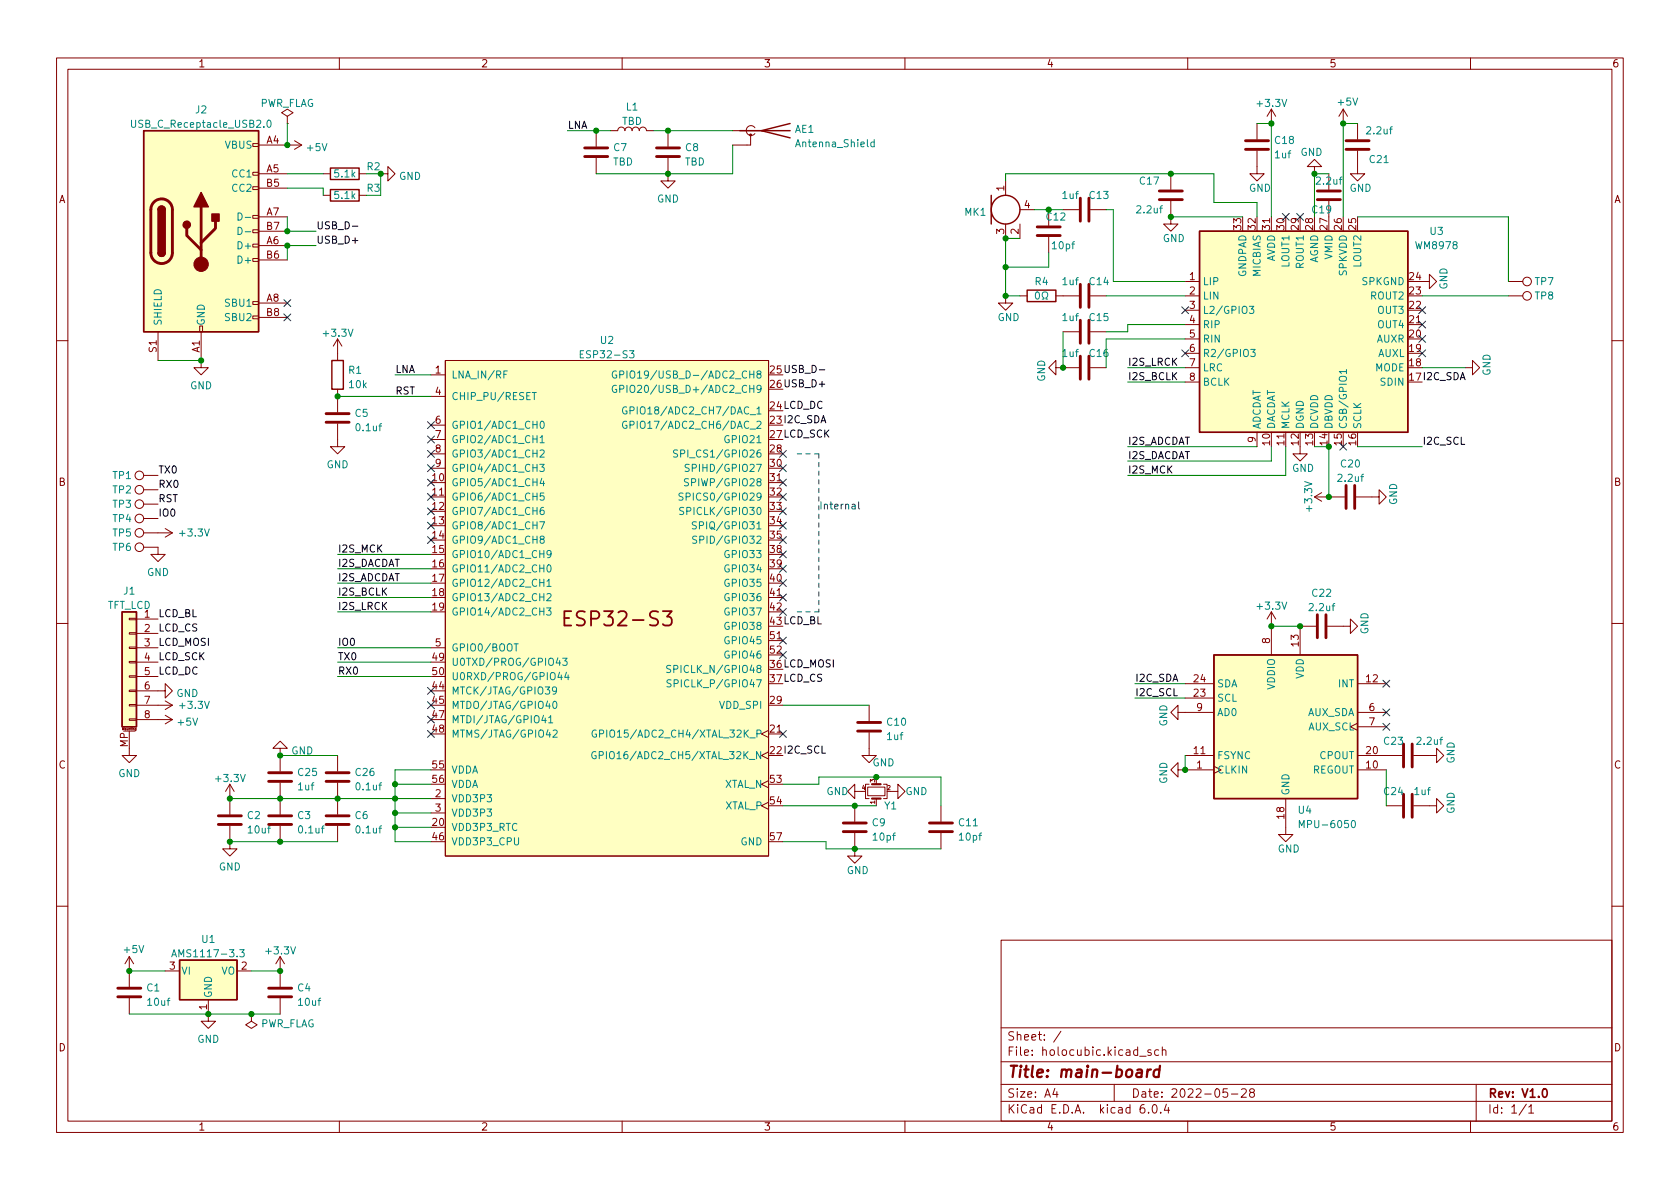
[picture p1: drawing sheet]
<svg xmlns="http://www.w3.org/2000/svg" width="297mm" height="210mm" viewBox="0 0 297 210" stroke-linecap="round" stroke-linejoin="round" font-family="sans-serif">
<g fill="none" stroke="#840000" stroke-width=".18">
<path d="M10 10.2h277v190.1h-277zM12 12.2h273v186.1h-273zM60 10.2v2M110 10.2v2M160 10.2v2M210 10.2v2M224.8 19.3v2.5M224.8 19.3l-.8 1.3M224.8 19.3l.8 1.3M237.5 19.3l-.8 1.3M237.5 19.3v2.5M237.5 19.3l.8 1.3"/>
<path d="M260 10.2v2M44.7 38.1h1v.5h-1zM44.7 33h1v.5h-1zM44.7 30.5h1v.5h-1zM44.7 25.4h1v.5h-1zM45.7 25.6h7.6M45.7 30.7h5.1M45.7 38.3h5.1M45.7 33.3h5.1M50.8 20.6l1-.7-1-.6-1 .6 1 .7v1.2M50.8 21.8h.1M52.1 24.9l1.2 .7"/>
<path d="M53.3 25.6l-1.2 .8M57.1 34.5h1.3M57.1 30.7h1.3M63.5 34.5h1.3M63.5 30.7h1.3M67.3 30.7h1.3v-1.2l1.2 1.2-1.2 1.3v-1.3M105.4 23.1v2.8M105.4 27.9v2.8M107.9 23.1h1.3a.64 .64 0 0 1 .7-.6 .64 .64 0 0 1 .6 .6 .64 .64 0 0 1 .6-.6 .64 .64 0 0 1 .7 .6 .64 .64 0 0 1 .6-.6 .64 .64 0 0 1 .6 .6 .64 .64 0 0 1 .7-.6 .64 .64 0 0 1 .6 .6h1.3M118.1 27.9v4.1h1.3l-1.3 1.3-1.3-1.3h1.3M118.1 23.1v2.8M129.5 23.1h5.1"/>
<path d="M132.7 23.9v1.7h-3.2M133.5 22.6a.85 .85 0 0 0-1.3-.1 .85 .85 0 0 0 0 1.2 .85 .85 0 0 0 1.3-.1M177.8 32v2.5M177.8 39.6v2.6M180.3 37.1h2.6M180.3 39.6v2.6M185.4 37.1v2.8M188 37.1h2.8M192.8 37.1h2.8M207 35.6v4h1.3l-1.3 1.3-1.3-1.3h1.3M207 30.7v2.8M222.2 26.7v4h1.3l-1.3 1.3-1.2-1.3h1.2"/>
<path d="M222.2 21.8v2.8M224.8 38.3v2.6M232.4 29.5h1.3l-1.3-1.3-1.3 1.3h1.3v1.2M234.9 30.7v2.8M234.9 35.6v2.7M240 26.7v4h1.3l-1.3 1.3-1.2-1.3h1.2M240 21.8v2.8M27.9 58.7v5M35.3 57.7h.5v1h-.5zM35.6 58.7v6.3h1.2l-1.2 1.3-1.3-1.3h1.3M44.7 55.9h1v.5h-1zM44.7 53.3h1v.5h-1z"/>
<path d="M44.7 45.7h1v.5h-1zM44.7 43.2h1v.5h-1zM44.7 40.6h1v.5h-1zM45.7 43.4h5.1M45.7 53.6h5.1M45.7 46h5.1M45.7 40.9h5.1M45.7 56.1h5.1M59.7 59.9v3.8M59.7 59.9l-.8 1.3M59.7 59.9l.8 1.3M177.8 52.3v1.3h1.3l-1.3 1.3-1.3-1.3h1.3"/>
<path d="M180.3 52.3h1.3M185.4 41.9v2.8M186.7 52.3h4.1M188 58.7h2.8M192.8 52.3h2.8M192.8 58.7h2.8M209.5 52.3h2.6M209.5 49.8h2.6M209.5 57.4h2.6M209.5 54.9h2.6M209.5 59.9h2.6M248.9 57.4h2.6"/>
<path d="M251.5 49.8h1.2v-1.3l1.3 1.3-1.3 1.2v-1.2M266.7 52.3h2.5M266.7 49.8h2.5M10 60.2h2M59.7 74.9v4.1h1.3l-1.3 1.3-1.3-1.3h1.3M59.7 68.8v4.1M76.2 66.3h2.5M76.2 70.1h2.5M76.2 75.2h2.5M76.2 77.7h2.5M78.7 63.7h57.2v87.7h-57.2zM186.7 65v-1.3l-1.3 1.3 1.3 1.3v-1.3h4.1"/>
<path d="M192.8 65h2.8M209.5 65h2.6M209.5 62.5h2.6M209.5 67.6h2.6M222.2 76.4v2.6M227.3 76.4v2.6M229.9 79v1.3h1.2l-1.2 1.2-1.3-1.2h1.3M259.1 65h1.2v-1.3l1.3 1.3-1.3 1.3v-1.3M285 60.2h2M25.4 96.8h2.5v1.2h1.3l-1.3 1.3-1.2-1.3h1.2M25.4 91.7h2.5M25.4 89.1h2.5"/>
<path d="M25.4 94.2h5.1M25.4 84.1h2.5M25.4 86.6h2.5M29.2 93.5l1.3 .7M30.5 94.2l-1.3 .8M76.2 87.9h2.5M76.2 80.3h2.5M76.2 82.8h2.5M135.9 85.3h2.5M232.4 87.9h5.3M232.4 87.9l1.3 .7M233.7 87.1l-1.3 .8"/>
<path d="M239.8 87.9h4v-1.3l1.3 1.3-1.3 1.2v-1.2M10 110.2h2M22.9 119.5h1.2v.3h-1.2zM22.9 117h1.2v.2h-1.2zM22.9 114.4h1.2v.3h-1.2zM22.9 111.9h1.2v.2h-1.2zM22.9 109.3h1.2v.3h-1.2zM24.1 114.5h3.8M24.1 109.5h3.8M24.1 112h3.8M24.1 117.1h3.8M24.1 119.6h3.8"/>
<path d="M76.2 114.5h2.5M135.9 105.7h2.5M135.9 113.3h2.5M224.8 108.2v7.6M224.8 108.2l-.8 1.3M224.8 108.2l.8 1.3M232.7 110.7h-2.8v5.1M234.7 110.7h4.1v-1.2l1.2 1.2-1.2 1.3v-1.3M285 110.2h2M21.8 129.3h2.1M22.9 127.1h1.2v.3h-1.2zM22.9 124.6h1.2v.2h-1.2z"/>
<path d="M22.9 122h1.2v.3h-1.2zM22.9 129.3v4.3h1.2l-1.2 1.3-1.3-1.3h1.3M24 128.8v.3l-.1 .1M24 128.8l-.1 .1v.2h.1M24.1 122.2h5.1v-1.3l1.3 1.3-1.3 1.2v-1.2M24.1 124.7h6.4M24.1 127.2h6.4M29.2 123.9l1.3 .8M29.2 126.5l1.3 .7M30.5 124.7l-1.3 .8M30.5 127.2l-1.3 .8M40.6 138.7l-.7 1.2"/>
<path d="M40.6 138.7v5.3M40.6 138.7l.8 1.2M49.5 132.3h1.3l-1.3-1.2-1.2 1.2h1.2v4.1M49.5 138.4v5.6M59.7 133.6v2.8M59.7 138.4v5.6M135.9 129.2l-1.3 .6 1.3 .6M135.9 133l-1.3 .6 1.3 .6M135.9 138l-1.3 .7 1.3 .6M135.9 129.8h2.5M151.1 139.9v-1.2l-1.2 1.2 1.2 1.3v-1.3h1.3M153.4 139.2h3.1v1.5h-3.1z"/>
<path d="M153.7 138.7h-.7v2.5h.7M153.7 129.5v4.1h1.2l-1.2 1.3-1.3-1.3h1.3M153.7 124.7v2.8M154.9 137.4v1.3M156.2 138.7h.6v2.5h-.6M157.5 139.9h1.2v-1.2l1.3 1.2-1.3 1.3v-1.3M208.3 136.1v-1.2l-1.3 1.2 1.3 1.3v-1.3h6.3M208.3 126v-1.3l-1.3 1.3 1.3 1.2v-1.2h6.3M209.5 133.6h5.1M209.5 120.9h5.1M209.5 123.4h5.1M240 127.9l-1.2 .6 1.2 .7"/>
<path d="M240 133.6h7.9M240 136.1h5.1M240 120.9h5.1M240 126h5.1M240 128.5h5.1M249.9 133.6h4.1v-1.3l1.3 1.3-1.3 1.3v-1.3M40.6 146v4.1h1.3l-1.3 1.3-1.2-1.3h1.2M49.5 146v2.8M59.7 146v2.8M76.2 141.2h2.5M76.2 143.8h2.5M135.9 141.9l-1.3 .6 1.3 .6"/>
<path d="M151.1 147.3v4.1h1.3l-1.3 1.2-1.2-1.2h1.2M151.1 142.5v2.8M154.9 141.2v1.3M166.4 142.5v2.8M166.4 147.3v2.8M227.3 141.2v6.4h1.3l-1.3 1.2-1.2-1.2h1.2M245.1 142.5h2.8M249.9 142.5h4.1v-1.3l1.3 1.3-1.3 1.3v-1.3M10 160.2h2M22.9 169.2v5.3M22.9 176.5v2.8M22.9 169.2l-.8 1.2"/>
<path d="M22.9 169.2l.7 1.2M29.2 171.7h2.5M36.8 176.8v3.8h1.3l-1.3 1.3-1.2-1.3h1.2M41.9 171.7h2.5M44.4 179.3v1.3l1.1 .6-1.1 .7-1-.7 1-.6M44.4 179.3h.1M49.5 169.2l-.7 1.2M49.5 169.2v5.3M49.5 176.5v2.8M49.5 169.2l.8 1.2M177 166.3h108v32h-108zM285 160.2h2"/>
<path d="M60 198.3v2M110 198.3v2M160 198.3v2M177 194.8h108M177 191.8h108M177 187.8h108M177 181.8h108M186.5 192.5l-.4 1h1M186.9 193v1M187.6 182.4l-1.3 1.9M197 191.8v3M201.5 186.8h1.1"/>
<path d="M202.3 195.3a.59 .59 0 0 0-.7 .7v.5l.1 .3h.4l.3-.1v-.5l-.1-.2-.4-.1-.3 .3M203.1 196.7v.1M203.5 185.7l-.4-.1-.2 .2 .1 .3 .5 .1v.4h-.6M203.9 195.4l.2-.1a.81 .81 0 0 1 .6 .7 .81 .81 0 0 1-.3 .8h-.2a.81 .81 0 0 1-.6-.6 .81 .81 0 0 1 .3-.8zM204.9 185.7l-.5-.1-.3 .3v.4l.2 .3h.6M205.2 196.7v.1M205.5 185.8l.2-.2 .4 .1v.9M205.5 185.1v1.5M206.2 195.3l-.3 1h.9M206.6 195.8v1M210 198.3v2M217 192.5h-.7l-.1 .7 .2-.1 .5 .1 .2 .2-.1 .5-.2 .1-.6-.1"/>
<path d="M217.7 193.5h1.2M219.5 192.7l.6-.2 .2 .2 .1 .3-1 1h1M221.2 193.2l-.3-.3 .1-.2 .2-.2 .4 .1 .2 .2-.1 .2-.6 .2-.2 .3 .1 .4 .2 .1h.4l.2-.3-.1-.4-.2-.1M260 198.3v2M261 191.8v6.5M269.9 195.3l-1.3 1.9M270.3 195.8l.4-.5v1.5M270.3 196.8h.9"/>
<circle cx="270" cy="49.8" r=".76"/>
<circle cx="270" cy="52.3" r=".76"/>
<circle cx="24.6" cy="89.1" r=".76"/>
<circle cx="24.6" cy="91.7" r=".76"/>
<circle cx="24.6" cy="96.8" r=".76"/>
<circle cx="24.6" cy="86.6" r=".76"/>
<circle cx="24.6" cy="94.2" r=".76"/>
<circle cx="24.6" cy="84.1" r=".76"/>
</g>
<path d="M272.9 192.6l.2-.1a.8 .8 0 0 1 .5 .8 .8 .8 0 0 1-.5 .7 1 1 0 0 1-.2-1.4z" fill="none" stroke="#840000" stroke-width=".3"/>
<path d="M201.1 189.2l.2-.1 .6 .1-.1 1.3M201.9 189.6l-.7 .1a.4 .4 0 0 0-.3 .3 .4 .4 0 0 0 .2 .5l.7-.1M202.9 189.1l-.1 1.4M203.5 189.1l-.4 .1-.2 .3M205 189.2a.66 .66 0 0 0-1 .3l-.1 .6 .2 .3 .2 .1 .6-.1M205.1 188.5l-.3 2" fill="none" stroke="#840000" stroke-width=".4"/>
<g fill="none" stroke="#840000" stroke-width=".51">
<path d="M27.2 35.7a1.91 1.91 0 0 1 2.1-.4 1.91 1.91 0 0 1 1.2 1.8v7.6a1.91 1.91 0 0 1-1.9 1.9 1.91 1.91 0 0 1-1.9-1.9v-7.8l.1-.6zM35.6 36.6v10.1M38.1 39.1v1.3l-2.5 2.5M103.4 27.7h4M103.4 26.2h4M116.1 27.7h4M116.1 26.2h4M191 35v4.1M192.5 35v4.1M205 35.3h4M205 33.8h4M220.2 26.4h4.1"/>
<path d="M220.2 24.9h4.1M232.9 35.3h4.1M232.9 33.8h4.1M238 26.4h4.1M238 24.9h4.1M33 40.4v1.3l2.6 2.5M183.4 40.1h4.1M183.4 41.7h4.1M191 50.3v4.1M191 56.6v4.1M192.5 50.3v4.1M192.5 56.6v4.1"/>
<path d="M57.7 74.7h4M57.7 73.1h4M191 63v4.1M192.5 63v4.1M238 85.8v4.1M239.5 85.8v4.1M232.9 108.7v4.1M234.4 108.7v4.1M47.5 138.2h4.1M47.5 136.6h4.1M57.7 138.2h4M57.7 136.6h4"/>
<path d="M151.6 129.3h4.1M151.6 127.8h4.1M248.2 131.6v4M249.7 131.6v4M38.6 145.8h4.1M38.6 144.3h4.1M47.5 145.8h4.1M47.5 144.3h4.1M57.7 145.8h4M57.7 144.3h4M149.1 147.1h4.1M149.1 145.5h4.1"/>
<path d="M164.3 147.1h4.1M164.3 145.5h4.1M248.2 140.5v4M249.7 140.5v4M20.8 176.3h4.1M20.8 174.7h4.1M47.5 176.3h4.1M47.5 174.7h4.1"/>
</g>
<g fill="none" stroke="#840000" stroke-width=".25">
<path d="M25.4 23.1h20.3v35.6h-20.3zM27.9 37.1a.64 .64 0 0 1 .7-.7 .64 .64 0 0 1 .6 .7M58.4 33.5h5.1v2.1h-5.1zM58.4 29.7h5.1v2h-5.1zM130.8 23.1h8.9M139.7 21.8l-5.1 1.3 5.1 1.3M175.3 34.5v5.1M27.9 44.7a.64 .64 0 0 0 .7 .6 .64 .64 0 0 0 .6-.6M181.6 51.3h5.1v2h-5.1zM212.1 40.9h36.8v35.5h-36.8zM58.7 63.7h2v5.1h-2zM21.6 108.2h2.5v20.3h-2.5z"/>
<path d="M214.6 115.8h25.4v25.4h-25.4zM31.7 169.8h10.2v7h-10.2z"/>
<circle cx="177.8" cy="37.1" r="2.54"/>
</g>
<g fill="none" stroke="#008484" stroke-width=".18">
<path d="M23.3 21.2v1.1l.2 .2h.2l.3-.2v-1.1M42.1 37.7a.64 .64 0 0 1 .7 .6 .64 .64 0 0 1-.7 .6zM43.4 38.4h.9M47.3 21.4l.2-.2a.68 .68 0 0 1 .4 .7 .68 .68 0 0 1-.4 .6l-.2-.1-.1-.4zM154.6 25.2l-.4-.1-.2 .3 .1 .5h.5M154.6 24.7v1.3M42.1 40.2a.64 .64 0 0 1 .7 .6 .64 .64 0 0 1-.7 .7zM43.4 41h.9M183.2 51.7l.2-.1a.68 .68 0 0 1 .4 .7 .68 .68 0 0 1-.4 .6 .84 .84 0 0 1-.2-1.2zM184.3 52.9h.3v-.2a.54 .54 0 0 1-.3-.8 .54 .54 0 0 1 .8-.2 .58 .58 0 0 1-.2 1v.2h.3M220.9 54.2h.8l-.4 .4 .3 .2v.5l-.2 .1-.5-.1M89.1 66.2h.4"/>
<path d="M89.7 65.6h-.6v1.3M94.1 69.4h.7M94.5 69.4v1.3M95.5 77.4l.4-.4v1.3M95.5 79.7l.5-.1 .2 .3-.8 .9h.8M95.5 78.3h.7M95.6 74.6l.2-.1a.68 .68 0 0 1 .4 .6 .68 .68 0 0 1-.4 .7l-.2-.2-.1-.3zM102.6 62.6h.4M103.2 62h-.6v1.3h.6M109 65.7a.59 .59 0 0 0-.8 .5 .59 .59 0 0 0 .8 .6v-.5h-.2M109 68.2a.59 .59 0 0 0-.8 .6 .59 .59 0 0 0 .8 .5v-.4h-.2M109.6 66.3l.6-.1 .1-.2-.1-.3-.6-.1v1.3"/>
<path d="M109.6 68.8l.6-.1 .1-.1-.1-.3-.6-.2v1.3M110.8 74.5a.59 .59 0 0 0-.7 .6 .59 .59 0 0 0 .7 .6v-.5h-.2M110.8 72a.59 .59 0 0 0-.7 .6 .59 .59 0 0 0 .7 .6v-.5h-.2M110.8 65.6v1.3M111.3 62h.8l-.4 .5 .3 .1v.6l-.1 .1-.6-.1M111.4 75.1h.6l.1-.2v-.3l-.7-.1v1.3M111.4 72.6l.6-.1 .1-.1v-.3l-.7-.2v1.3M119.8 79.6h-.5l-.2 .1v.3l.6 .3 .1 .3-.2 .2h-.5M221.1 61.8h.8l-.4 .5 .4 .1v.5l-.2 .2-.6-.2M238.1 65.7h-1.3l.4 .4M238.1 65.3v.8M95.4 92.3h.9l-.6 1.2"/>
<path d="M95.4 82.1h.8l-.4 .5 .4 .1v.6l-.2 .1-.6-.1M95.7 95.3l-.2-.2 .1-.2 .1-.1 .4 .1 .1 .1v.2l-.6 .2-.1 .2v.2l.2 .3 .4-.1 .1-.2v-.2l-.2-.3M95.8 84.6l-.3 .9h.8M96.1 89.7l-.4 .1a.86 .86 0 0 0 0 1.2l.5-.1v-.5l-.2-.2h-.3l-.2 .2M96.1 85.1v.8M96.2 87.2h-.6l-.1 .6 .2-.1h.4l.1 .2v.4l-.2 .2-.5-.2M97.4 97.9l-.2 .2h-.3l-.2-.2 .1-.5 .4-.1 .2 .2a.84 .84 0 0 1-.3 1.1h-.3M120.8 87.2h-.5l-.2 .1v.4l.5 .2 .2 .3-.3 .3-.5-.1M120.9 89.8l-.5-.1-.2 .1v.4l.6 .2 .1 .4-.3 .2-.4-.1M121.7 84.7l-.4-.1-.2 .2v.3l.5 .3 .1 .3-.2 .2h-.5M121.9 82.2l-.5-.1-.2 .1v.4l.5 .2 .2 .3-.3 .3-.5-.1M123.1 92.3h-.5l-.1 .1v.3l.5 .3 .1 .3-.2 .2h-.5"/>
<path d="M123.2 94.9l-.5-.1-.2 .2 .1 .3 .5 .3v.4l-.2 .1-.4-.1M90.9 113.9h.7M91.3 113.9v1.2M95.4 103h.8M96.2 102.4v1.3M96.6 107.5h.8l-.4 .5 .4 .1v.6l-.2 .1-.6-.1M96.7 102.8l.4-.4v1.3M96.7 105.1l.5-.1 .2 .3-.8 .9h.8M96.7 103.7h.7M96.8 100l.2-.1a.68 .68 0 0 1 .4 .6 .68 .68 0 0 1-.4 .7l-.2-.2-.1-.3zM98.6 116.3l-.3 .9h.8M98.9 118.9l-.3 .9h.8"/>
<path d="M98.9 116.8v.9M99.2 119.4v.8M99.5 116.4h.8l-.5 .5 .4 .1v.5l-.2 .2-.5-.2M100.2 118.9l-.4 .9h.8M100.5 119.4v.8M118.6 117.7h-.5l-.2 .1v.3l.6 .3 .1 .3-.3 .2h-.4M96.1 126.5l-.3 .9h.8M96.4 127v.8M97 126.9l.4-.3v1.2M97 127.8h.7M97.8 129.2l.5-.1 .2 .4-.8 .9h.8M97.9 124.1l.1-.1a.68 .68 0 0 1 .5 .6 .68 .68 0 0 1-.5 .7l-.1-.1-.2-.4z"/>
<path d="M98.4 122l-.2 .3h-.3l-.2-.3 .1-.5h.4l.1 .1a.84 .84 0 0 1-.3 1.1h-.2M105.3 133a.59 .59 0 0 0-.7 .5 .59 .59 0 0 0 .7 .6l.1-.5h-.2M105.4 129.2a.59 .59 0 0 0-.7 .5 .59 .59 0 0 0 .7 .6l.1-.5h-.3M106 133.6l.6-.1 .1-.2-.1-.3-.6-.1v1.3M106 129.8l.6-.1 .1-.2v-.3l-.7-.1v1.3M118.7 120.3l-.5-.1-.2 .1v.4l.5 .2 .2 .3-.3 .3-.5-.1M229.7 146.4v-1.3l.5 .9 .4-.9v1.3M239.1 145.2l.1-.1a.68 .68 0 0 1 .5 .6 .68 .68 0 0 1-.5 .7 .84 .84 0 0 1-.1-1.2zM30.4 169.2l.4-1.3 .4 1.3M30.5 168.8h.6M42.4 167.9h.8l-.4 .5 .3 .1v.6l-.2 .1-.5-.1"/>
</g>
<g fill="#840000" stroke="#840000" stroke-width=".18">
<circle cx="132.7" cy="23.9" r=".18"/>
<circle cx="35.6" cy="46.7" r="1.27"/>
</g>
<path d="M154.2 138.7h1.5M154.2 141.2h1.5" fill="none" stroke="#840000" stroke-width=".38"/>
<g fill="#ffffc2" stroke="#ffffc2" stroke-width=".18">
<path d="M78.7 63.7h57.2v87.7h-57.2z"/>
<path d="M212.1 40.9h36.8v35.5h-36.8z"/>
<path d="M21.6 108.2h2.5v20.3h-2.5z"/>
<path d="M31.7 169.8h10.2v7h-10.2z"/>
<path d="M214.6 115.8h25.4v25.4h-25.4z"/>
<path d="M25.4 23.1h20.3v35.6h-20.3z"/>
</g>
<path d="M99.8 109.3h.8M101 108.1h-1.2v2.5h1.2M117.2 108.1h1.6l-.9 .9a.69 .69 0 0 1 .9 .5v.6l-.3 .4-.2 .1h-.7l-.4-.2" fill="none" stroke="#840000" stroke-width=".32"/>
<g fill="#840000" stroke="#840000" stroke-width=".25">
<path d="M27.9 44.7h1.3a.64 .64 0 0 1-.6 .6 .64 .64 0 0 1-.7-.6z"/>
<path d="M27.9 37.1h1.3v7.6h-1.3z"/>
<path d="M28.1 36.6a.64 .64 0 0 1 .7-.1 .64 .64 0 0 1 .4 .6h-1.3z"/>
<path d="M35.6 34l1.2 2.6h-2.5z"/>
<path d="M37.5 37.8h1.2v1.3h-1.2z"/>
<circle cx="33" cy="39.7" r=".63"/>
</g>
<path d="M62.3 40h1M144.9 65.4h.9" fill="none" stroke="#000" stroke-width=".18"/>
<path d="M150.7 89.2h.4l.1 .8M151.2 89.5h-.4l-.2 .2 .2 .3 .4-.1M151.8 88.7v1.1l.2 .2" fill="none" stroke="#0000c2" stroke-width=".18"/>
<path d="M141 80.3h3.8M144.8 80.3v27.9M141 108.2h3.8" fill="none" stroke="#0000c2" stroke-width=".18" stroke-dasharray=".8 .8"/>
<g fill="none" stroke="#008400" stroke-width=".18">
<path d="M50.8 21.8v3.8M50.8 38.3v2.6h5.1M50.8 33.3h6.3v1.2M50.8 30.7h6.3M64.8 30.7h2.5v3.8M100.3 23.1h7.6M115.6 23.1h13.9M129.5 25.6v5.1h-24.1M177.8 32v-1.3h36.8v5.1h7.6v2.5M182.9 37.1h2.5M195.6 37.1h1.2v12.7h12.7M207 38.3h12.7"/>
<path d="M222.2 21.8h2.6v16.5M232.4 30.7v7.6M240 21.8h-2.5v16.5M240 38.3h26.7v11.5M55.9 43.4h-5.1v2.6M180.3 42.2h-2.5v10.1h2.5M185.4 44.7v2.5h-7.6M188 58.7v6.3M195.6 52.3h13.9M209.5 57.4h-10.1v1.3h-3.8M209.5 59.9h-13.9v5.1M251.5 52.3h15.2"/>
<path d="M27.9 63.7h7.7M59.7 70.1h16.5M69.8 66.3h6.4M199.4 79h22.8M199.4 65h10.1M199.4 67.6h10.1M224.8 79v2.5h-25.4M227.3 79v5.1h-27.9M232.4 79h2.5v8.9M240 79h11.5M251.5 65h7.6M59.7 98h16.5"/>
<path d="M59.7 100.6h16.5M59.7 105.7h16.5M59.7 103.1h16.5M59.7 108.2h16.5M59.7 119.6h16.5M59.7 117.1h16.5M59.7 114.5h16.5M224.8 110.7h5.1M49.5 133.6h10.2M69.8 138.7h6.4M76.2 136.1h-6.4v12.7h6.4M138.4 138.7h6.4v-1.3h21.6v5.1"/>
<path d="M138.4 124.7h15.3M200.7 123.4h8.8M200.7 120.9h8.8M209.5 133.6v2.5M245.1 136.1v6.4M40.6 141.2h35.6M40.6 148.8h19.1M69.8 146.3h6.4M69.8 143.8h6.4M138.4 148.8h7.6v1.3h20.4M138.4 142.5h16.5M22.9 171.7h6.3"/>
<path d="M22.9 179.3h26.6M44.4 171.7h5.1"/>
</g>
<g fill="none" stroke="#000084" stroke-width=".18">
<path d="M226.7 37.7l1.2 1.3M227.9 37.7l-1.2 1.3M229.3 37.7l1.2 1.3M230.5 37.7l-1.2 1.3M50.2 55.5l1.2 1.2M50.2 53l1.2 1.2M51.4 55.5l-1.2 1.2M51.4 53l-1.2 1.2M208.9 54.2l1.3 1.3M210.2 54.2l-1.3 1.3M250.9 59.3l1.2 1.2M250.9 56.8l1.2 1.2"/>
<path d="M250.9 54.2l1.2 1.3M252.1 59.3l-1.2 1.2M252.1 56.8l-1.2 1.2M252.1 54.2l-1.2 1.3M75.6 77.1l1.2 1.2M75.6 74.6l1.2 1.2M75.6 79.6l1.2 1.3M76.8 77.1l-1.2 1.2M76.8 74.6l-1.2 1.2M76.8 79.6l-1.2 1.3M137.8 79.6l1.2 1.3M139 79.6l-1.2 1.3"/>
<path d="M208.9 61.9l1.3 1.2M210.2 61.9l-1.3 1.2M236.9 78.4l1.2 1.2M238.1 78.4l-1.2 1.2M250.9 61.9l1.2 1.2M252.1 61.9l-1.2 1.2M75.6 82.2l1.2 1.2M75.6 84.7l1.2 1.2M75.6 87.3l1.2 1.2M75.6 94.9l1.2 1.2M75.6 92.3l1.2 1.3M75.6 89.8l1.2 1.2"/>
<path d="M76.8 82.2l-1.2 1.2M76.8 84.7l-1.2 1.2M76.8 87.3l-1.2 1.2M76.8 94.9l-1.2 1.2M76.8 92.3l-1.2 1.3M76.8 89.8l-1.2 1.2M137.8 100l1.2 1.2M137.8 94.9l1.2 1.2M137.8 97.4l1.2 1.2M137.8 92.3l1.2 1.3M137.8 89.8l1.2 1.2M137.8 87.3l1.2 1.2"/>
<path d="M137.8 82.2l1.2 1.2M137.8 84.7l1.2 1.2M139 100l-1.2 1.2M139 94.9l-1.2 1.2M139 97.4l-1.2 1.2M139 92.3l-1.2 1.3M139 89.8l-1.2 1.2M139 87.3l-1.2 1.2M139 82.2l-1.2 1.2M139 84.7l-1.2 1.2M137.8 105l1.2 1.3M137.8 102.5l1.2 1.2"/>
<path d="M137.8 112.7l1.2 1.2M137.8 115.2l1.2 1.2M137.8 107.6l1.2 1.2M139 105l-1.2 1.3M139 102.5l-1.2 1.2M139 112.7l-1.2 1.2M139 115.2l-1.2 1.2M139 107.6l-1.2 1.2M75.6 126.6l1.2 1.3M75.6 121.6l1.2 1.2M75.6 124.1l1.2 1.2M75.6 129.2l1.2 1.2"/>
<path d="M76.8 126.6l-1.2 1.3M76.8 121.6l-1.2 1.2M76.8 124.1l-1.2 1.2M76.8 129.2l-1.2 1.2M137.8 129.2l1.2 1.2M139 129.2l-1.2 1.2M244.5 125.4l1.2 1.2M244.5 120.3l1.2 1.2M244.5 127.9l1.2 1.2M245.7 125.4l-1.2 1.2M245.7 120.3l-1.2 1.2M245.7 127.9l-1.2 1.2"/>
</g>
<g fill="#008400" stroke="#008400" stroke-width=".18">
<circle cx="237.5" cy="21.8" r=".46"/>
<circle cx="232.4" cy="30.7" r=".46"/>
<circle cx="188" cy="65" r=".46"/>
<circle cx="234.9" cy="79" r=".46"/>
<circle cx="234.9" cy="87.9" r=".46"/>
<circle cx="154.9" cy="137.4" r=".46"/>
<circle cx="151.1" cy="142.5" r=".46"/>
<circle cx="151.1" cy="150.1" r=".46"/>
<circle cx="224.8" cy="21.8" r=".46"/>
<circle cx="207" cy="30.7" r=".46"/>
<circle cx="207" cy="38.3" r=".46"/>
<circle cx="177.8" cy="47.2" r=".46"/>
<circle cx="177.8" cy="52.3" r=".46"/>
<circle cx="185.4" cy="37.1" r=".46"/>
<circle cx="177.8" cy="42.2" r=".46"/>
<circle cx="229.9" cy="110.7" r=".46"/>
<circle cx="224.8" cy="110.7" r=".46"/>
<circle cx="209.5" cy="136.1" r=".46"/>
<circle cx="22.9" cy="171.7" r=".46"/>
<circle cx="36.8" cy="179.3" r=".46"/>
<circle cx="49.5" cy="133.6" r=".46"/>
<circle cx="49.5" cy="148.8" r=".46"/>
<circle cx="49.5" cy="141.2" r=".46"/>
<circle cx="49.5" cy="171.7" r=".46"/>
<circle cx="44.4" cy="179.3" r=".46"/>
<circle cx="40.6" cy="141.2" r=".46"/>
<circle cx="40.6" cy="148.8" r=".46"/>
<circle cx="67.3" cy="30.7" r=".46"/>
<circle cx="105.4" cy="23.1" r=".46"/>
<circle cx="50.8" cy="25.6" r=".46"/>
<circle cx="118.1" cy="30.7" r=".46"/>
<circle cx="118.1" cy="23.1" r=".46"/>
<circle cx="59.7" cy="141.2" r=".46"/>
<circle cx="69.8" cy="143.8" r=".46"/>
<circle cx="69.8" cy="141.2" r=".46"/>
<circle cx="69.8" cy="138.7" r=".46"/>
<circle cx="69.8" cy="146.3" r=".46"/>
<circle cx="50.8" cy="40.9" r=".46"/>
<circle cx="50.8" cy="43.4" r=".46"/>
<circle cx="59.7" cy="70.1" r=".46"/>
<circle cx="35.6" cy="63.7" r=".46"/>
</g>
<text font-size="3.5" fill="#840000" x="101" y="110.7">ESP32-S3</text>
<text font-size="2.8" fill="#840000" x="178" y="190.6">Title: main-board</text>
<g font-size="2.1" fill="#840000">
<text x="178" y="184">Sheet: /</text>
<text x="178" y="186.7">File: holocubic.kicad_sch</text>
<text x="178" y="196.9">KiCad E.D.A. kicad 6.0.4</text>
<text x="178" y="194.1">Size: A4</text>
<text x="200" y="194.1">Date: 2022-05-28</text>
<text x="263" y="194.1">Rev: V1.0</text>
<text x="263" y="196.9">Id: 1/1</text>
</g>
<g font-size="1.8" fill="#840000">
<text x="35" y="11.9">1</text>
<text x="85" y="11.9">2</text>
<text x="135" y="11.9">3</text>
<text x="185" y="11.9">4</text>
<text x="235" y="11.9">5</text>
<text x="285" y="11.9">6</text>
<text x="47.1" y="25.4">A4</text>
<text x="10.3" y="35.9">A</text>
<text x="47.1" y="30.5">A5</text>
<text x="47.1" y="33">B5</text>
<text x="177.5" y="33.8" transform="rotate(-90 177.5 33.8)">1</text>
<text x="285.3" y="35.9">A</text>
<text x="47.1" y="38.1">A7</text>
<text x="47.1" y="40.6">B7</text>
<text x="177.5" y="41.4" transform="rotate(-90 177.5 41.4)">3</text>
<text x="180.1" y="41.4" transform="rotate(-90 180.1 41.4)">2</text>
<text x="181.1" y="36.8">4</text>
<text x="219.5" y="40.6" transform="rotate(-90 219.5 40.6)">33</text>
<text x="222" y="40.6" transform="rotate(-90 222 40.6)">32</text>
<text x="224.5" y="40.6" transform="rotate(-90 224.5 40.6)">31</text>
<text x="227.1" y="40.6" transform="rotate(-90 227.1 40.6)">30</text>
<text x="229.6" y="40.6" transform="rotate(-90 229.6 40.6)">29</text>
<text x="232.2" y="40.6" transform="rotate(-90 232.2 40.6)">28</text>
<text x="234.7" y="40.6" transform="rotate(-90 234.7 40.6)">27</text>
<text x="237.2" y="40.6" transform="rotate(-90 237.2 40.6)">26</text>
<text x="239.8" y="40.6" transform="rotate(-90 239.8 40.6)">25</text>
<text x="47.1" y="43.2">A6</text>
<text x="47.1" y="45.7">B6</text>
<text x="47.1" y="53.3">A8</text>
<text x="210.3" y="49.5">1</text>
<text x="210.3" y="52.1">2</text>
<text x="249.2" y="52.1">23</text>
<text x="249.2" y="49.5">24</text>
<text x="47.1" y="55.9">B8</text>
<text x="210.3" y="54.6">3</text>
<text x="210.3" y="57.1">4</text>
<text x="210.3" y="59.7">5</text>
<text x="249.2" y="59.7">20</text>
<text x="249.2" y="57.1">21</text>
<text x="249.2" y="54.6">22</text>
<text x="27.7" y="62.3" transform="rotate(-90 27.7 62.3)">S1</text>
<text x="35.3" y="62.3" transform="rotate(-90 35.3 62.3)">A1</text>
<text x="210.3" y="62.2">6</text>
<text x="210.3" y="64.8">7</text>
<text x="249.2" y="64.8">18</text>
<text x="249.2" y="62.2">19</text>
<text x="77" y="66">1</text>
<text x="77" y="69.8">4</text>
<text x="210.3" y="67.3">8</text>
<text x="77" y="74.9">6</text>
<text x="77" y="77.5">7</text>
<text x="77" y="80">8</text>
<text x="77" y="82.5">9</text>
<text x="136.2" y="80">28</text>
<text x="136.2" y="82.5">30</text>
<text x="222" y="78.2" transform="rotate(-90 222 78.2)">9</text>
<text x="224.5" y="78.7" transform="rotate(-90 224.5 78.7)">10</text>
<text x="227.1" y="78.7" transform="rotate(-90 227.1 78.7)">11</text>
<text x="229.6" y="78.7" transform="rotate(-90 229.6 78.7)">12</text>
<text x="232.2" y="78.7" transform="rotate(-90 232.2 78.7)">13</text>
<text x="234.7" y="78.7" transform="rotate(-90 234.7 78.7)">14</text>
<text x="237.2" y="78.7" transform="rotate(-90 237.2 78.7)">15</text>
<text x="239.8" y="78.7" transform="rotate(-90 239.8 78.7)">16</text>
<text x="10.3" y="85.9">B</text>
<text x="76.5" y="85.1">10</text>
<text x="76.5" y="87.6">11</text>
<text x="136.2" y="85.1">31</text>
<text x="136.2" y="87.6">32</text>
<text x="285.3" y="85.9">B</text>
<text x="76.5" y="90.2">12</text>
<text x="76.5" y="92.7">13</text>
<text x="76.5" y="95.2">14</text>
<text x="136.2" y="90.2">33</text>
<text x="136.2" y="92.7">34</text>
<text x="136.2" y="95.2">35</text>
<text x="76.5" y="97.8">15</text>
<text x="76.5" y="100.3">16</text>
<text x="136.2" y="97.8">38</text>
<text x="136.2" y="100.3">39</text>
<text x="76.5" y="102.9">17</text>
<text x="76.5" y="105.4">18</text>
<text x="76.5" y="107.9">19</text>
<text x="136.2" y="102.9">40</text>
<text x="136.2" y="105.4">41</text>
<text x="136.2" y="107.9">42</text>
<text x="25.5" y="109.2">1</text>
<text x="25.5" y="111.8">2</text>
<text x="136.2" y="113">51</text>
<text x="224.5" y="113.8" transform="rotate(-90 224.5 113.8)">8</text>
<text x="25.5" y="114.3">3</text>
<text x="25.5" y="116.8">4</text>
<text x="25.5" y="119.4">5</text>
<text x="76.5" y="116.8">49</text>
<text x="76.5" y="119.4">50</text>
<text x="77" y="114.3">5</text>
<text x="136.2" y="115.6">52</text>
<text x="229.6" y="114.3" transform="rotate(-90 229.6 114.3)">13</text>
<text x="25.5" y="121.9">6</text>
<text x="25.5" y="124.5">7</text>
<text x="76.5" y="121.9">44</text>
<text x="76.5" y="124.5">45</text>
<text x="136.2" y="124.5">29</text>
<text x="211.1" y="123.2">23</text>
<text x="211.1" y="120.6">24</text>
<text x="211.6" y="125.7">9</text>
<text x="241.6" y="120.6">12</text>
<text x="242.1" y="125.7">6</text>
<text x="25.5" y="127">8</text>
<text x="76.5" y="127">47</text>
<text x="76.5" y="129.5">48</text>
<text x="136.2" y="129.5">21</text>
<text x="242.1" y="128.3">7</text>
<text x="10.3" y="135.9">C</text>
<text x="22.6" y="132.1" transform="rotate(-90 22.6 132.1)">MP</text>
<text x="76.5" y="135.9">55</text>
<text x="211.1" y="133.3">11</text>
<text x="211.6" y="135.9">1</text>
<text x="241.6" y="135.9">10</text>
<text x="241.6" y="133.3">20</text>
<text x="285.3" y="135.9">C</text>
<text x="76.5" y="138.4">56</text>
<text x="77" y="141">2</text>
<text x="77" y="143.5">3</text>
<text x="136.2" y="138.4">53</text>
<text x="136.2" y="142.2">54</text>
<text x="76.5" y="146">20</text>
<text x="76.5" y="148.6">46</text>
<text x="136.2" y="148.6">57</text>
<text x="227.1" y="144.7" transform="rotate(-90 227.1 144.7)">18</text>
<text x="30" y="171.4">3</text>
<text x="42.7" y="171.4">2</text>
<text x="36.6" y="178.5" transform="rotate(-90 36.6 178.5)">1</text>
<text x="10.3" y="185.9">D</text>
<text x="285.3" y="185.9">D</text>
<text x="35" y="199.9">1</text>
<text x="85" y="199.9">2</text>
<text x="135" y="199.9">3</text>
<text x="185" y="199.9">4</text>
<text x="235" y="199.9">5</text>
<text x="285" y="199.9">6</text>
</g>
<g font-size="1.8" fill="#008484">
<text x="23.8" y="22.6">USB_C_Receptacle_USB2.0</text>
<text x="34.6" y="20">J2</text>
<text x="45.8" y="18.9">PWR_FLAG</text>
<text x="109.9" y="22.1">TBD</text>
<text x="110.7" y="19.5">L1</text>
<text x="140.5" y="23.5">AE1</text>
<text x="222.5" y="18.9">+3.3V</text>
<text x="236.6" y="18.7">+5V</text>
<text x="241.8" y="23.7">2.2uf</text>
<text x="39.8" y="26.3">VBUS</text>
<text x="54.4" y="26.7">+5V</text>
<text x="108.3" y="29.3">TBD</text>
<text x="108.5" y="26.7">C7</text>
<text x="121" y="29.3">TBD</text>
<text x="121.2" y="26.7">C8</text>
<text x="141" y="26">Antenna_Shield</text>
<text x="225.5" y="28">1uf</text>
<text x="225.5" y="25.4">C18</text>
<text x="229.9" y="27.6">GND</text>
<text x="242.2" y="28.8">C21</text>
<text x="41.2" y="31.4">CC1</text>
<text x="41.2" y="33.9">CC2</text>
<text x="59.2" y="35.2">5.1k</text>
<text x="59.2" y="31.4">5.1k</text>
<text x="64.9" y="30.1">R2</text>
<text x="70.5" y="31.8">GND</text>
<text x="116.1" y="35.8">GND</text>
<text x="187.9" y="35.2">1uf</text>
<text x="192.7" y="35.2">C13</text>
<text x="201.6" y="32.6">C17</text>
<text x="220.8" y="33.9">GND</text>
<text x="238.6" y="33.9">GND</text>
<text x="170.6" y="38.1">MK1</text>
<text x="201.1" y="37.7">2.2uf</text>
<text x="232.1" y="37.7">C19</text>
<text x="252.9" y="41.5">U3</text>
<text x="42.4" y="44.1">D+</text>
<text x="42.4" y="46.6">D+</text>
<text x="186.1" y="44.1">10pf</text>
<text x="205.6" y="42.8">GND</text>
<text x="225.4" y="46.4" transform="rotate(-90 225.4 46.4)">AVDD</text>
<text x="228" y="47.2" transform="rotate(-90 228 47.2)">LOUT1</text>
<text x="230.5" y="47.4" transform="rotate(-90 230.5 47.4)">ROUT1</text>
<text x="233" y="46.6" transform="rotate(-90 233 46.6)">AGND</text>
<text x="235.6" y="45.8" transform="rotate(-90 235.6 45.8)">VMID</text>
<text x="240.7" y="47.2" transform="rotate(-90 240.7 47.2)">LOUT2</text>
<text x="250.5" y="44.1">WM8978</text>
<text x="183" y="50.4">R4</text>
<text x="187.9" y="50.4">1uf</text>
<text x="192.7" y="50.4">C14</text>
<text x="212.6" y="50.4">LIP</text>
<text x="212.6" y="53">LIN</text>
<text x="220.3" y="49.1" transform="rotate(-90 220.3 49.1)">GNDPAD</text>
<text x="222.9" y="48.9" transform="rotate(-90 222.9 48.9)">MICBIAS</text>
<text x="238.1" y="48.8" transform="rotate(-90 238.1 48.8)">SPKVDD</text>
<text x="240.8" y="50.4">SPKGND</text>
<text x="242.4" y="53">ROUT2</text>
<text x="255.9" y="51.2" transform="rotate(-90 255.9 51.2)">GND</text>
<text x="271.4" y="50.4">TP7</text>
<text x="271.4" y="53">TP8</text>
<text x="28.6" y="57.7" transform="rotate(-90 28.6 57.7)">SHIELD</text>
<text x="36.2" y="57.7" transform="rotate(-90 36.2 57.7)">GND</text>
<text x="40" y="54.2">SBU1</text>
<text x="40" y="56.8">SBU2</text>
<text x="57.4" y="59.5">+3.3V</text>
<text x="176.4" y="56.8">GND</text>
<text x="187.9" y="56.8">1uf</text>
<text x="192.7" y="56.8">C15</text>
<text x="212.6" y="55.5">L2/GPIO3</text>
<text x="212.6" y="58">RIP</text>
<text x="243.7" y="58">OUT4</text>
<text x="243.7" y="55.5">OUT3</text>
<text x="103.2" y="63.3">ESP32-S3</text>
<text x="106.2" y="60.8">U2</text>
<text x="187.9" y="63.1">1uf</text>
<text x="192.7" y="63.1">C16</text>
<text x="212.6" y="60.6">RIN</text>
<text x="212.6" y="63.1">R2/GPIO3</text>
<text x="212.6" y="65.7">LRC</text>
<text x="243.1" y="65.7">MODE</text>
<text x="243.4" y="60.6">AUXR</text>
<text x="243.6" y="63.1">AUXL</text>
<text x="33.6" y="68.8">GND</text>
<text x="61.7" y="66.1">R1</text>
<text x="61.8" y="68.6">10k</text>
<text x="79.8" y="66.9">LNA_IN/RF</text>
<text x="79.8" y="70.7">CHIP_PU/RESET</text>
<text x="111.1" y="69.5">GPIO20/USB_D+/ADC2_CH9</text>
<text x="111.6" y="66.9">GPIO19/USB_D-/ADC2_CH8</text>
<text x="184.8" y="67.5" transform="rotate(-90 184.8 67.5)">GND</text>
<text x="212.6" y="68.2">BCLK</text>
<text x="244.2" y="68.2">SDIN</text>
<text x="263.5" y="66.5" transform="rotate(-90 263.5 66.5)">GND</text>
<text x="62.8" y="73.7">C5</text>
<text x="63.1" y="76.2">0.1uf</text>
<text x="79.8" y="75.8">GPIO1/ADC1_CH0</text>
<text x="112.4" y="75.8">GPIO17/ADC2_CH6/DAC_2</text>
<text x="112.4" y="73.3">GPIO18/ADC2_CH7/DAC_1</text>
<text x="222.9" y="75.9" transform="rotate(-90 222.9 75.9)">ADCDAT</text>
<text x="225.4" y="75.9" transform="rotate(-90 225.4 75.9)">DACDAT</text>
<text x="228" y="75.9" transform="rotate(-90 228 75.9)">MCLK</text>
<text x="230.5" y="75.9" transform="rotate(-90 230.5 75.9)">DGND</text>
<text x="233" y="75.9" transform="rotate(-90 233 75.9)">DCVDD</text>
<text x="235.6" y="75.9" transform="rotate(-90 235.6 75.9)">DBVDD</text>
<text x="238.1" y="75.9" transform="rotate(-90 238.1 75.9)">CSB/GPIO1</text>
<text x="240.7" y="75.9" transform="rotate(-90 240.7 75.9)">SCLK</text>
<text x="57.7" y="82.8">GND</text>
<text x="79.8" y="78.4">GPIO2/ADC1_CH1</text>
<text x="79.8" y="80.9">GPIO3/ADC1_CH2</text>
<text x="79.8" y="83.4">GPIO4/ADC1_CH3</text>
<text x="120.7" y="80.9">SPI_CS1/GPIO26</text>
<text x="122.6" y="83.4">SPIHD/GPIO27</text>
<text x="128.5" y="78.4">GPIO21</text>
<text x="228.4" y="83.4">GND</text>
<text x="237.1" y="82.7">C20</text>
<text x="20" y="89.8">TP3</text>
<text x="20" y="84.7">TP1</text>
<text x="20" y="87.2">TP2</text>
<text x="79.8" y="86">GPIO5/ADC1_CH4</text>
<text x="79.8" y="88.5">GPIO6/ADC1_CH5</text>
<text x="121.7" y="88.5">SPICS0/GPIO29</text>
<text x="122.3" y="86">SPIWP/GPIO28</text>
<text x="236.7" y="85.2">2.2uf</text>
<text x="247" y="89.3" transform="rotate(-90 247 89.3)">GND</text>
<text x="20" y="92.3">TP4</text>
<text x="20" y="94.9">TP5</text>
<text x="32" y="94.9">+3.3V</text>
<text x="79.8" y="91.1">GPIO7/ADC1_CH6</text>
<text x="79.8" y="93.6">GPIO8/ADC1_CH7</text>
<text x="121.5" y="91.1">SPICLK/GPIO30</text>
<text x="123.8" y="93.6">SPIQ/GPIO31</text>
<text x="232" y="90.2" transform="rotate(-90 232 90.2)">+3.3V</text>
<text x="20" y="97.4">TP6</text>
<text x="26" y="101.8">GND</text>
<text x="79.8" y="96.1">GPIO9/ADC1_CH8</text>
<text x="79.8" y="98.7">GPIO10/ADC1_CH9</text>
<text x="79.8" y="101.2">GPIO11/ADC2_CH0</text>
<text x="123.9" y="96.1">SPID/GPIO32</text>
<text x="128.5" y="98.7">GPIO33</text>
<text x="128.5" y="101.2">GPIO34</text>
<text x="18.9" y="107.7">TFT_LCD</text>
<text x="21.9" y="105.1">J1</text>
<text x="79.8" y="103.8">GPIO12/ADC2_CH1</text>
<text x="79.8" y="106.3">GPIO13/ADC2_CH2</text>
<text x="128.5" y="103.8">GPIO35</text>
<text x="128.5" y="106.3">GPIO36</text>
<text x="222.5" y="107.8">+3.3V</text>
<text x="232.1" y="105.5">C22</text>
<text x="79.8" y="108.8">GPIO14/ADC2_CH3</text>
<text x="128.5" y="108.8">GPIO37</text>
<text x="128.5" y="111.4">GPIO38</text>
<text x="128.5" y="113.9">GPIO45</text>
<text x="231.6" y="108.1">2.2uf</text>
<text x="241.9" y="112.2" transform="rotate(-90 241.9 112.2)">GND</text>
<text x="79.8" y="117.7">U0TXD/PROG/GPIO43</text>
<text x="79.8" y="115.2">GPIO0/BOOT</text>
<text x="119.2" y="119">SPICLK_N/GPIO48</text>
<text x="128.5" y="116.5">GPIO46</text>
<text x="31.2" y="123.2">GND</text>
<text x="32" y="125.3">+3.3V</text>
<text x="79.8" y="122.8">MTCK/JTAG/GPIO39</text>
<text x="79.8" y="125.3">MTDO/JTAG/GPIO40</text>
<text x="79.8" y="120.3">U0RXD/PROG/GPIO44</text>
<text x="119.3" y="121.5">SPICLK_P/GPIO47</text>
<text x="127.3" y="125.3">VDD_SPI</text>
<text x="215.1" y="124.1">SCL</text>
<text x="215.1" y="121.5">SDA</text>
<text x="225.4" y="121.9" transform="rotate(-90 225.4 121.9)">VDDIO</text>
<text x="230.5" y="120.1" transform="rotate(-90 230.5 120.1)">VDD</text>
<text x="236.7" y="121.5">INT</text>
<text x="31.5" y="128.3">+5V</text>
<text x="79.8" y="127.9">MTDI/JTAG/GPIO41</text>
<text x="79.8" y="130.4">MTMS/JTAG/GPIO42</text>
<text x="107.2" y="130.4">GPIO15/ADC2_CH4/XTAL_32K_P</text>
<text x="156.9" y="130.9">1uf</text>
<text x="156.9" y="128.3">C10</text>
<text x="206.4" y="128.5" transform="rotate(-90 206.4 128.5)">GND</text>
<text x="215.1" y="126.6">AD0</text>
<text x="231.1" y="126.6">AUX_SDA</text>
<text x="231.3" y="129.2">AUX_SCL</text>
<text x="244.8" y="131.7">C23</text>
<text x="250.7" y="131.7">2.2uf</text>
<text x="20.9" y="137.4">GND</text>
<text x="51.5" y="133.4">GND</text>
<text x="52.8" y="137.2">C25</text>
<text x="62.9" y="137.2">C26</text>
<text x="79.8" y="136.8">VDDA</text>
<text x="107.1" y="134.2">GPIO16/ADC2_CH5/XTAL_32K_N</text>
<text x="154.2" y="135.5">GND</text>
<text x="215.1" y="136.8">CLKIN</text>
<text x="215.1" y="134.2">FSYNC</text>
<text x="232" y="136.8">REGOUT</text>
<text x="233.3" y="134.2">CPOUT</text>
<text x="257.2" y="135" transform="rotate(-90 257.2 135)">GND</text>
<text x="38.3" y="138.3">+3.3V</text>
<text x="52.7" y="139.7">1uf</text>
<text x="63.1" y="139.7">0.1uf</text>
<text x="79.8" y="141.9">VDD3P3</text>
<text x="79.8" y="139.3">VDDA</text>
<text x="128" y="139.3">XTAL_N</text>
<text x="128.1" y="143.1">XTAL_P</text>
<text x="146.1" y="140.6">GND</text>
<text x="156.4" y="143.1">Y1</text>
<text x="160.1" y="140.6">GND</text>
<text x="206.4" y="138.6" transform="rotate(-90 206.4 138.6)">GND</text>
<text x="228" y="140.7" transform="rotate(-90 228 140.7)">GND</text>
<text x="229.6" y="143.9">U4</text>
<text x="244.8" y="140.6">C24</text>
<text x="250.1" y="140.6">1uf</text>
<text x="257.2" y="143.9" transform="rotate(-90 257.2 143.9)">GND</text>
<text x="43.7" y="144.8">C2</text>
<text x="44" y="147.4">10uf</text>
<text x="52.6" y="144.8">C3</text>
<text x="52.9" y="147.4">0.1uf</text>
<text x="62.8" y="144.8">C6</text>
<text x="63.1" y="147.4">0.1uf</text>
<text x="79.8" y="146.9">VDD3P3_RTC</text>
<text x="79.8" y="144.4">VDD3P3</text>
<text x="79.8" y="149.5">VDD3P3_CPU</text>
<text x="130.9" y="149.5">GND</text>
<text x="154.2" y="146.1">C9</text>
<text x="154.5" y="148.6">10pf</text>
<text x="169.6" y="146.1">C11</text>
<text x="169.7" y="148.6">10pf</text>
<text x="230.4" y="146.4">MPU-6050</text>
<text x="38.7" y="153.9">GND</text>
<text x="149.7" y="154.6">GND</text>
<text x="225.9" y="150.7">GND</text>
<text x="35.7" y="166.7">U1</text>
<text x="22" y="168.5">+5V</text>
<text x="31.4" y="169.3">AMS1117-3.3</text>
<text x="32" y="172.3">VI</text>
<text x="39.1" y="172.3">VO</text>
<text x="47.2" y="168.8">+3.3V</text>
<text x="26" y="175.3">C1</text>
<text x="26.2" y="177.8">10uf</text>
<text x="37.5" y="176.5" transform="rotate(-90 37.5 176.5)">GND</text>
<text x="52.6" y="175.3">C4</text>
<text x="52.9" y="177.8">10uf</text>
<text x="34.9" y="184.4">GND</text>
<text x="45.9" y="181.7">PWR_FLAG</text>
</g>
<g font-size="1.8">
<text x="100.3" y="22.8">LNA</text>
<text x="55.9" y="40.5">USB_D-</text>
<text x="55.9" y="43.1">USB_D+</text>
<text x="69.8" y="65.9">LNA</text>
<text x="199.4" y="64.7">I2S_LRCK</text>
<text x="69.8" y="69.7">RST</text>
<text x="136.2" y="66">25USB_D-</text>
<text x="136.2" y="68.6">26USB_D+</text>
<text x="199.4" y="67.2">I2S_BCLK</text>
<text x="249.2" y="67.3">17I2C_SDA</text>
<text x="136.2" y="74.9">23I2C_SDA</text>
<text x="136.2" y="72.4">24LCD_DC</text>
<text x="136.2" y="77.5">27LCD_SCK</text>
<text x="27.9" y="83.7">TX0</text>
<text x="199.4" y="78.6">I2S_ADCDAT</text>
<text x="199.4" y="83.7">I2S_MCK</text>
<text x="199.4" y="81.2">I2S_DACDAT</text>
<text x="251.5" y="78.6">I2C_SCL</text>
<text x="27.9" y="86.3">RX0</text>
<text x="27.9" y="88.8">RST</text>
<text x="27.9" y="91.3">IO0</text>
<text x="59.7" y="100.2">I2S_DACDAT</text>
<text x="59.7" y="97.7">I2S_MCK</text>
<text x="59.7" y="107.8">I2S_LRCK</text>
<text x="59.7" y="102.8">I2S_ADCDAT</text>
<text x="59.7" y="105.3">I2S_BCLK</text>
<text x="27.9" y="111.7">LCD_CS</text>
<text x="27.9" y="109.1">LCD_BL</text>
<text x="136.2" y="110.5">43LCD_BL</text>
<text x="27.9" y="119.3">LCD_DC</text>
<text x="27.9" y="116.7">LCD_SCK</text>
<text x="27.9" y="114.2">LCD_MOSI</text>
<text x="59.7" y="119.3">RX0</text>
<text x="59.7" y="116.7">TX0</text>
<text x="59.7" y="114.2">IO0</text>
<text x="136.2" y="118.1">36LCD_MOSI</text>
<text x="136.2" y="120.6">37LCD_CS</text>
<text x="200.7" y="120.5">I2C_SDA</text>
<text x="200.7" y="123.1">I2C_SCL</text>
<text x="136.2" y="133.3">22I2C_SCL</text>
</g>
<g font-size="1.8" fill="#008400">
<text x="64.9" y="33.9">R3</text>
<text x="232.9" y="32.6">2.2uf</text>
<text x="185.1" y="39">C12</text>
</g>
<text font-size="1.8" fill="#0000c2" x="144.8" y="90.1">Internal</text>
<g font-size="1.1" fill="#840000">
<text x="152.4" y="139.7">4</text>
<text x="154.7" y="142.1" transform="rotate(-90 154.7 142.1)">1</text>
<text x="154.7" y="138.3" transform="rotate(-90 154.7 138.3)">3</text>
<text x="156.9" y="139.7">2</text>
</g>
<text font-size=".5" fill="#840000" x="21.7" y="129.1">Mounting</text>
</svg>
